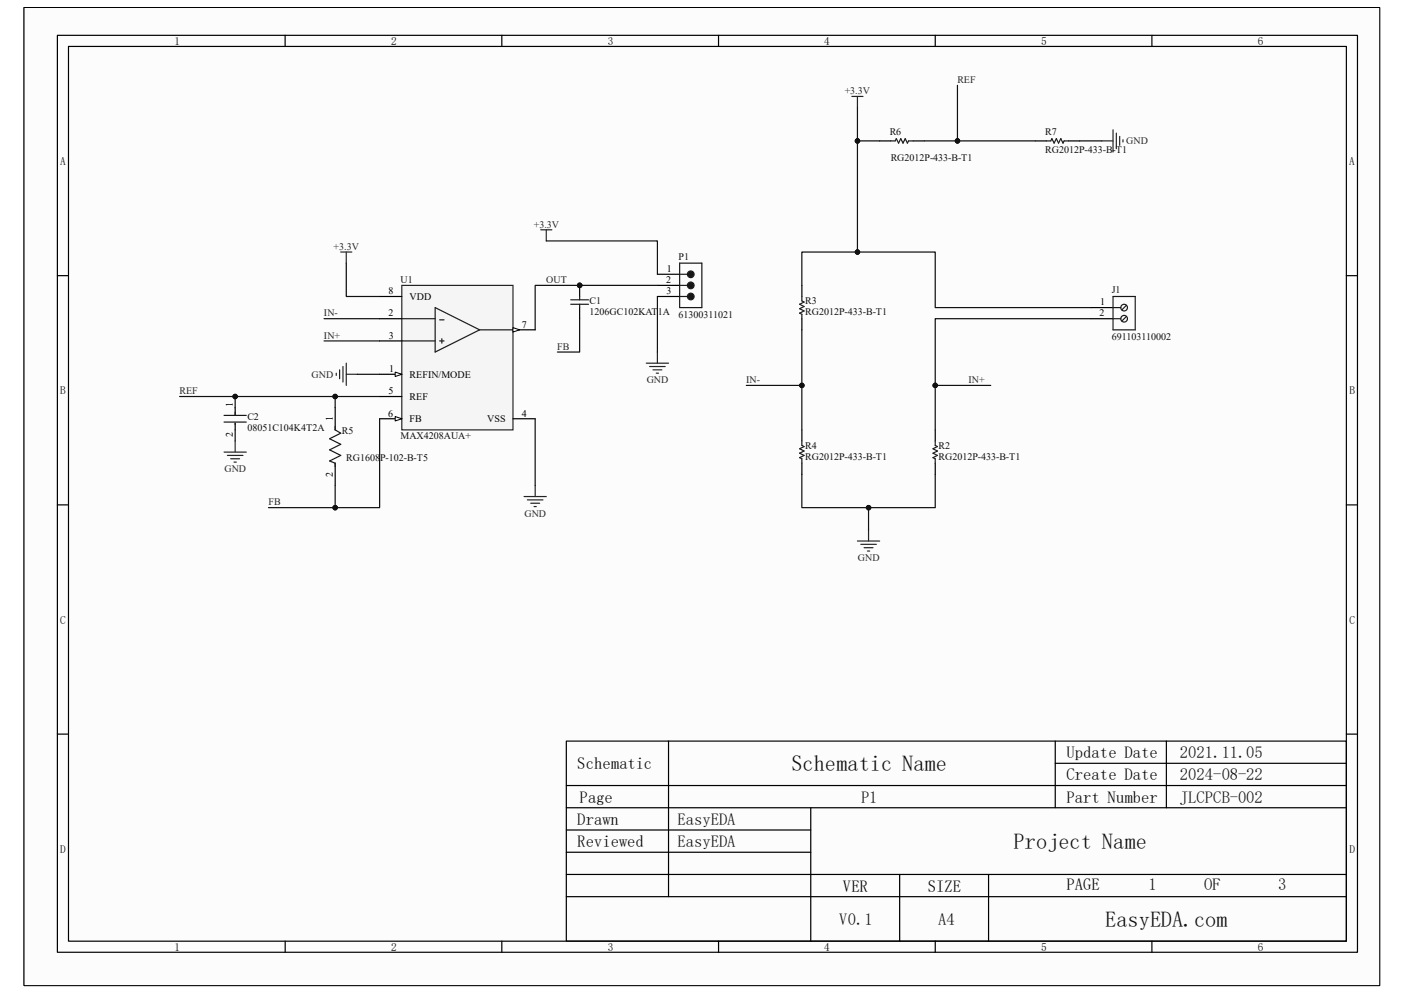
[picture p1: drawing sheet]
<svg xmlns="http://www.w3.org/2000/svg" width="297mm" height="210mm" viewBox="0 0 297 210" stroke-linecap="round" stroke-linejoin="round" font-family="sans-serif">
<path d="M5.1 1.6h286.8v206.8h-286.8z" fill-rule="evenodd" fill="#fcfcfc"/>
<path d="M5.1 1.6h286.8v206.8h-286.8z" fill="none" stroke="#000" stroke-width=".21"/>
<path d="M5.1 1.6h286.8v206.8h-286.8z" fill-rule="evenodd" fill="#fcfcfc"/>
<path d="M5.1 1.6h286.8v206.8h-286.8z" fill="none" stroke="#000" stroke-width=".21"/>
<g fill="none" stroke="#000" stroke-width=".25">
<path d="M12.1 7.5h275.1v193.9h-275.1zM14.5 9.8h270.3v189.3h-270.3zM60.3 7.5v2.3M106.2 7.5v2.3M152 7.5v2.3M197.8 7.5v2.3M243.7 7.5v2.3M12.1 58.3h2.4M284.8 58.3h2.4M230.7 65.1h4.8M230.7 67.4h4.8M70.9 86.2v4.7"/>
<path d="M70.9 98v4.7M12.1 106.8h2.4M284.8 106.8h2.4M12.1 155.3h2.4M119.8 156.7h165v42.4h-165zM141.4 156.7v32.9M223.2 156.7v14.1M246.7 156.7v14.1M284.8 155.3h2.4M119.8 175.5h51.7M119.8 170.8h165M119.8 166.1h165"/>
<path d="M171.5 170.8v28.3M223.2 161.4h61.6M60.3 199.1v2.3M106.2 199.1v2.3M119.8 189.6h165M119.8 184.9h165M119.8 180.2h51.7M152 199.1v2.3M190.3 184.9v14.2M197.8 199.1v2.3M209.1 184.9v14.2M243.7 199.1v2.3"/>
</g>
<g fill="none" stroke="#1c1c1c" stroke-width=".25">
<path d="M235.5 65.1h1.6M235.5 67.4h1.6M235.5 62.7h4.7v7.1h-4.7zM238.3 64.6l-1 1M238.3 66.9l-1 1M70.9 90.2v.7l1.2 .7-2.4 1.2 2.4 1.2-2.4 1.1 2.4 1.2-2.4 1.2 1.2 .5v.7"/>
<circle cx="237.8" cy="65.1" r=".7"/>
<circle cx="237.8" cy="67.4" r=".7"/>
</g>
<path d="M85 60.4h23.5v30.5h-23.5z" fill-rule="evenodd" fill="#f5f5f5"/>
<path d="M85 60.4h23.5v30.5h-23.5z" fill="none" stroke="#262626" stroke-width=".25"/>
<path d="M85 67.4h7.1M85 72.1h7.1M92.1 65.1l9.4 4.7-9.4 4.7zM93 72.1h.9M93 67.6h.9M93.5 71.6v1M101.5 69.8h7" fill="none" stroke="#1c1c1c" stroke-width=".25"/>
<path d="M80.3 79.2h4.7" fill="none" stroke="#000" stroke-width=".25"/>
<path d="M83.6 78.7l1.4 .5-1.4 .4z" fill="#fbfbfb"/>
<path d="M83.6 78.7l1.4 .5-1.4 .4z" fill="none" stroke="#000" stroke-width=".21"/>
<path d="M80.3 67.4h4.7M80.3 72.1h4.7M80.3 83.9h4.7M80.3 88.6h4.7M108.5 88.6h4.7" fill="none" stroke="#000" stroke-width=".25"/>
<path d="M83.6 88.1l1.4 .5-1.4 .4z" fill="#fbfbfb"/>
<path d="M83.6 88.1l1.4 .5-1.4 .4z" fill="none" stroke="#000" stroke-width=".21"/>
<path d="M108.5 69.8h4.7" fill="none" stroke="#000" stroke-width=".25"/>
<path d="M108.5 69.3l1.4 .5-1.4 .4z" fill="#fbfbfb"/>
<path d="M108.5 69.3l1.4 .5-1.4 .4z" fill="none" stroke="#000" stroke-width=".21"/>
<path d="M139.1 58h4.7M80.3 62.7h4.7M139.1 60.4h4.7" fill="none" stroke="#000" stroke-width=".25"/>
<path d="M72.1 53.3h2.3M73.3 53.3v2.4M71.1 78.9v.5M71.8 78.2v1.9M72.5 77.5v3.3M73.3 76.8v4.7M73.3 79.2h2.3M110.9 105h4.7M111.6 105.7h3.3M112.3 106.4h1.9M113 107.1h.4M113.2 102.7v2.3" fill="none" stroke="#262626" stroke-width=".25"/>
<path d="M143.8 60.4h1.6" fill="none" stroke="#1c1c1c" stroke-width=".25"/>
<circle cx="146.1" cy="60.4" r=".7" fill="#1c1c1c"/>
<g fill="none" stroke="#1c1c1c" stroke-width=".25">
<path d="M143.8 58h1.6M143.8 62.7h1.6"/>
<circle cx="146.1" cy="60.4" r=".7"/>
</g>
<path d="M139.1 62.7h4.7" fill="none" stroke="#000" stroke-width=".25"/>
<circle cx="146.1" cy="62.7" r=".7" fill="#1c1c1c"/>
<g fill="none" stroke="#1c1c1c" stroke-width=".25">
<path d="M143.8 55.7h4.7v9.4h-4.7z"/>
<circle cx="146.1" cy="62.7" r=".7"/>
</g>
<circle cx="146.1" cy="58" r=".7" fill="#1c1c1c"/>
<circle cx="146.1" cy="58" r=".7" fill="none" stroke="#1c1c1c" stroke-width=".25"/>
<g fill="none" stroke="#262626" stroke-width=".25">
<path d="M180.2 20.4h2.4M181.4 20.4v2.3M114.4 48.6h2.3M115.6 48.6v2.4M136.7 76.8h4.7M137.4 77.5h3.3M138.1 78.2h1.9M138.8 78.9h.5M139.1 74.5v2.3M181.4 114.4h4.7M182.1 115.1h3.3M182.8 115.8h1.9"/>
<path d="M183.5 116.5h.5M183.7 112.1v2.3"/>
</g>
<circle cx="122.6" cy="60.4" r=".47" fill="#0e0e0e"/>
<circle cx="122.6" cy="60.4" r=".47" fill="none" stroke="#0e0e0e" stroke-width=".21"/>
<path d="M122.6 60.4v2.3M122.6 65.1v2.3" fill="none" stroke="#000" stroke-width=".25"/>
<circle cx="122.6" cy="60.4" r=".47" fill="#0e0e0e"/>
<circle cx="122.6" cy="60.4" r=".47" fill="none" stroke="#0e0e0e" stroke-width=".21"/>
<path d="M120.7 63.4h3.8M120.7 64.4h3.8M122.6 62.7v.7M122.6 64.4v.7M47.4 87.9h4.7M47.4 89.3h4.7M49.7 87.2v.7M49.7 89.5v.2M169.6 93.3v.9l.5 .2-.9 .5 .9 .5-.9 .5 .9 .4-.9 .5 .4 .2v1M197.8 93.3v.9l.5 .2-.9 .5 .9 .5-.9 .5 .9 .4-.9 .5 .4 .2v1" fill="none" stroke="#1c1c1c" stroke-width=".25"/>
<path d="M49.7 86.2v1.7M49.7 89.5v1.4M169.6 90.9v2.4M169.6 98v2.3M197.8 90.9v2.4M197.8 98v2.3" fill="none" stroke="#000" stroke-width=".25"/>
<path d="M233.1 29.8h2.4M235.5 27.5v4.7M236.2 28.2v3.2M236.9 28.9v1.8M237.6 29.6v.4M47.4 95.6h4.7M48.1 96.3h3.3M48.8 97h1.9M49.5 97.7h.5M49.7 93.3v2.3" fill="none" stroke="#262626" stroke-width=".25"/>
<path d="M157.9 81.5h11.7" fill="none" stroke="#0e0e0e" stroke-width=".25"/>
<circle cx="169.6" cy="81.5" r=".47" fill="#0e0e0e"/>
<circle cx="169.6" cy="81.5" r=".47" fill="none" stroke="#0e0e0e" stroke-width=".21"/>
<path d="M183.7 107.4v4.7" fill="none" stroke="#0e0e0e" stroke-width=".25"/>
<circle cx="183.7" cy="107.4" r=".47" fill="#0e0e0e"/>
<circle cx="183.7" cy="107.4" r=".47" fill="none" stroke="#0e0e0e" stroke-width=".21"/>
<path d="M197.8 81.5h11.8" fill="none" stroke="#0e0e0e" stroke-width=".25"/>
<circle cx="197.8" cy="81.5" r=".47" fill="#0e0e0e"/>
<circle cx="197.8" cy="81.5" r=".47" fill="none" stroke="#0e0e0e" stroke-width=".21"/>
<path d="M73.3 55.7v7h7M68.6 67.4h11.7M68.6 72.1h11.7M75.6 79.2h4.7M139.1 60.4h-25.9v9.4M113.2 88.6v14.1" fill="none" stroke="#0e0e0e" stroke-width=".25"/>
<circle cx="122.6" cy="60.4" r=".47" fill="#0e0e0e"/>
<circle cx="122.6" cy="60.4" r=".47" fill="none" stroke="#0e0e0e" stroke-width=".21"/>
<path d="M139.1 62.7v11.8M70.9 102.7v4.7" fill="none" stroke="#0e0e0e" stroke-width=".25"/>
<circle cx="70.9" cy="107.4" r=".47" fill="#0e0e0e"/>
<circle cx="70.9" cy="107.4" r=".47" fill="none" stroke="#0e0e0e" stroke-width=".21"/>
<path d="M80.3 88.6v18.8h-23.5" fill="none" stroke="#0e0e0e" stroke-width=".25"/>
<circle cx="70.9" cy="107.4" r=".47" fill="#0e0e0e"/>
<circle cx="70.9" cy="107.4" r=".47" fill="none" stroke="#0e0e0e" stroke-width=".21"/>
<path d="M80.3 83.9h-9.4v2.3" fill="none" stroke="#0e0e0e" stroke-width=".25"/>
<circle cx="70.9" cy="83.9" r=".47" fill="#0e0e0e"/>
<circle cx="70.9" cy="83.9" r=".47" fill="none" stroke="#0e0e0e" stroke-width=".21"/>
<path d="M38 83.9h32.9" fill="none" stroke="#0e0e0e" stroke-width=".25"/>
<circle cx="70.9" cy="83.9" r=".47" fill="#0e0e0e"/>
<circle cx="70.9" cy="83.9" r=".47" fill="none" stroke="#0e0e0e" stroke-width=".21"/>
<circle cx="49.7" cy="83.9" r=".47" fill="#0e0e0e"/>
<circle cx="49.7" cy="83.9" r=".47" fill="none" stroke="#0e0e0e" stroke-width=".21"/>
<path d="M49.7 83.9v2.3" fill="none" stroke="#0e0e0e" stroke-width=".25"/>
<circle cx="49.7" cy="83.9" r=".47" fill="#0e0e0e"/>
<circle cx="49.7" cy="83.9" r=".47" fill="none" stroke="#0e0e0e" stroke-width=".21"/>
<path d="M228.4 29.8h4.7M115.6 51h23.5v7M122.6 67.4v7.1h-4.7M49.7 90.9v2.4M169.6 100.3v7.1h28.2v-7.1" fill="none" stroke="#0e0e0e" stroke-width=".25"/>
<circle cx="183.7" cy="107.4" r=".47" fill="#0e0e0e"/>
<circle cx="183.7" cy="107.4" r=".47" fill="none" stroke="#0e0e0e" stroke-width=".21"/>
<path d="M230.7 67.4h-32.9v23.5" fill="none" stroke="#0e0e0e" stroke-width=".25"/>
<circle cx="197.8" cy="81.5" r=".47" fill="#0e0e0e"/>
<circle cx="197.8" cy="81.5" r=".47" fill="none" stroke="#0e0e0e" stroke-width=".21"/>
<path d="M169.6 60.4v-7.1h28.2v11.8h32.9" fill="none" stroke="#0e0e0e" stroke-width=".25"/>
<circle cx="181.4" cy="53.3" r=".47" fill="#0e0e0e"/>
<circle cx="181.4" cy="53.3" r=".47" fill="none" stroke="#0e0e0e" stroke-width=".21"/>
<path d="M186.1 29.8h-4.7v23.5" fill="none" stroke="#0e0e0e" stroke-width=".25"/>
<circle cx="181.4" cy="53.3" r=".47" fill="#0e0e0e"/>
<circle cx="181.4" cy="53.3" r=".47" fill="none" stroke="#0e0e0e" stroke-width=".21"/>
<circle cx="181.4" cy="29.8" r=".47" fill="#0e0e0e"/>
<circle cx="181.4" cy="29.8" r=".47" fill="none" stroke="#0e0e0e" stroke-width=".21"/>
<path d="M181.4 22.7v7.1" fill="none" stroke="#0e0e0e" stroke-width=".25"/>
<circle cx="181.4" cy="29.8" r=".47" fill="#0e0e0e"/>
<circle cx="181.4" cy="29.8" r=".47" fill="none" stroke="#0e0e0e" stroke-width=".21"/>
<path d="M202.5 18v11.8" fill="none" stroke="#0e0e0e" stroke-width=".25"/>
<circle cx="202.5" cy="29.8" r=".47" fill="#0e0e0e"/>
<circle cx="202.5" cy="29.8" r=".47" fill="none" stroke="#0e0e0e" stroke-width=".21"/>
<path d="M169.6 60.4v2.3M169.6 67.4v2.4" fill="none" stroke="#000" stroke-width=".25"/>
<path d="M169.6 62.7v.9l.5 .3-.9 .5 .9 .4-.9 .5 .9 .5-.9 .4 .4 .3v.9" fill="none" stroke="#1c1c1c" stroke-width=".25"/>
<path d="M169.6 69.8v21.1" fill="none" stroke="#0e0e0e" stroke-width=".25"/>
<circle cx="169.6" cy="81.5" r=".47" fill="#0e0e0e"/>
<circle cx="169.6" cy="81.5" r=".47" fill="none" stroke="#0e0e0e" stroke-width=".21"/>
<path d="M186.1 29.8h2.3M193.1 29.8h2.4M219 29.8h2.4M226 29.8h2.4" fill="none" stroke="#000" stroke-width=".25"/>
<path d="M188.4 29.8h1l.2-.5 .5 1 .5-1 .4 1 .5-1 .5 1 .2-.5h.9M221.4 29.8h.9l.2-.5 .5 1 .5-1 .4 1 .5-1 .5 1 .2-.5h.9" fill="none" stroke="#1c1c1c" stroke-width=".25"/>
<path d="M195.5 29.8h23.5" fill="none" stroke="#0e0e0e" stroke-width=".25"/>
<circle cx="202.5" cy="29.8" r=".47" fill="#0e0e0e"/>
<circle cx="202.5" cy="29.8" r=".47" fill="none" stroke="#0e0e0e" stroke-width=".21"/>
<g font-size="4.7" fill="#0e0e0e">
<text x="167.4" y="163.1">Schematic Name</text>
<text x="214.4" y="179.6">Project Name</text>
<text x="233.8" y="196">EasyEDA.com</text>
</g>
<g font-size="3.5">
<text x="225.6" y="160.4">Update Date</text>
<text x="122.1" y="162.7">Schematic</text>
<text x="225.6" y="165.1">Create Date</text>
<text x="122.6" y="169.8">Page</text>
<text x="225.6" y="169.8">Part Number</text>
<text x="122.1" y="179.2">Reviewed</text>
<text x="122.1" y="174.5">Drawn</text>
<text x="178.3" y="188.6">VER</text>
<text x="196.3" y="188.6">SIZE</text>
<text x="225.6" y="188.3">PAGE</text>
<text x="254.7" y="188.3">OF</text>
</g>
<g font-size="3.5" fill="#0e0e0e">
<text x="249.6" y="160.4">2021.11.05</text>
<text x="249.6" y="165.1">2024-08-22</text>
<text x="182.2" y="169.8">P1</text>
<text x="249.6" y="169.8">JLCPCB-002</text>
<text x="143.3" y="179.2">EasyEDA</text>
<text x="143.3" y="174.5">EasyEDA</text>
<text x="243" y="188.3">1</text>
<text x="270.4" y="188.3">3</text>
<text x="177.5" y="195.6">V0.1</text>
<text x="198.5" y="195.6">A4</text>
</g>
<g font-size="2.4">
<text x="36.9" y="9.5">1</text>
<text x="82.7" y="9.5">2</text>
<text x="128.6" y="9.5">3</text>
<text x="174.4" y="9.5">4</text>
<text x="220.3" y="9.5">5</text>
<text x="266.1" y="9.5">6</text>
<text x="12.7" y="34.9">A</text>
<text x="285.4" y="34.9">A</text>
<text x="12.7" y="83.4">B</text>
<text x="285.5" y="83.4">B</text>
<text x="12.7" y="131.9">C</text>
<text x="285.5" y="131.9">C</text>
<text x="12.7" y="180.3">D</text>
<text x="285.5" y="180.3">D</text>
<text x="36.9" y="201">1</text>
<text x="82.7" y="201">2</text>
<text x="128.6" y="201">3</text>
<text x="174.4" y="201">4</text>
<text x="220.3" y="201">5</text>
<text x="266.1" y="201">6</text>
</g>
<g font-size="2.1" fill="#262626">
<text x="202.5" y="17.6">REF</text>
<text x="178.7" y="19.9">+3.3V</text>
<text x="238.3" y="30.5">GND</text>
<text x="70.6" y="52.8">+3.3V</text>
<text x="112.9" y="48.1">+3.3V</text>
<text x="115.6" y="59.9">OUT</text>
<text x="68.5" y="71.6">IN+</text>
<text x="68.5" y="66.9">IN-</text>
<text x="117.9" y="74">FB</text>
<text x="38" y="83.4">REF</text>
<text x="65.9" y="79.9">GND</text>
<text x="136.8" y="81">GND</text>
<text x="157.9" y="81">IN-</text>
<text x="204.9" y="81">IN+</text>
<text x="47.5" y="99.9">GND</text>
<text x="56.8" y="106.9">FB</text>
<text x="111" y="109.3">GND</text>
<text x="181.5" y="118.7">GND</text>
</g>
<g font-size="2.1" fill="#0e0e0e">
<text x="188.2" y="28.6">R6</text>
<text x="221.1" y="28.6">R7</text>
<text x="188.4" y="34">RG2012P-433-B-T1</text>
<text x="221.1" y="32.4">RG2012P-433-B-T1</text>
<text x="84.8" y="59.9">U1</text>
<text x="143.6" y="54.9">P1</text>
<text x="124.7" y="64.3">C1</text>
<text x="170.3" y="64.3">R3</text>
<text x="235.2" y="62">J1</text>
<text x="124.7" y="66.7">1206GC102KAT1A</text>
<text x="143.6" y="67.2">61300311021</text>
<text x="170.3" y="66.7">RG2012P-433-B-T1</text>
<text x="235.2" y="71.9">691103110002</text>
<text x="52.3" y="88.8">C2</text>
<text x="52.3" y="91.1">08051C104K4T2A</text>
<text x="72.3" y="91.9">R5</text>
<text x="84.8" y="92.8">MAX4208AUA+</text>
<text x="170.3" y="94.9">R4</text>
<text x="198.5" y="94.9">R2</text>
<text x="73.2" y="97.5">RG1608P-102-B-T5</text>
<text x="170.3" y="97.3">RG2012P-433-B-T1</text>
<text x="198.5" y="97.3">RG2012P-433-B-T1</text>
</g>
<g font-size="2.1">
<text x="140.9" y="59.9">2</text>
<text x="141.1" y="57.5">1</text>
<text x="82.2" y="62.2">8</text>
<text x="86.7" y="63.4">VDD</text>
<text x="141" y="62.2">3</text>
<text x="232.7" y="64.6">1</text>
<text x="82.2" y="66.9">2</text>
<text x="82.3" y="71.6">3</text>
<text x="110.4" y="69.3">7</text>
<text x="232.6" y="66.9">2</text>
<text x="82.2" y="83.4">5</text>
<text x="82.3" y="78.7">1</text>
<text x="86.7" y="79.9">REFIN/MODE</text>
<text x="49.3" y="86" transform="rotate(-90 49.3 86)">1</text>
<text x="70.4" y="89" transform="rotate(-90 70.4 89)">1</text>
<text x="82.1" y="88.1">6</text>
<text x="86.7" y="84.6">REF</text>
<text x="86.7" y="89.3">FB</text>
<text x="103.1" y="89.3">VSS</text>
<text x="110.4" y="88.1">4</text>
<text x="49.3" y="92.4" transform="rotate(-90 49.3 92.4)">2</text>
<text x="70.4" y="100.8" transform="rotate(-90 70.4 100.8)">2</text>
</g>
</svg>
